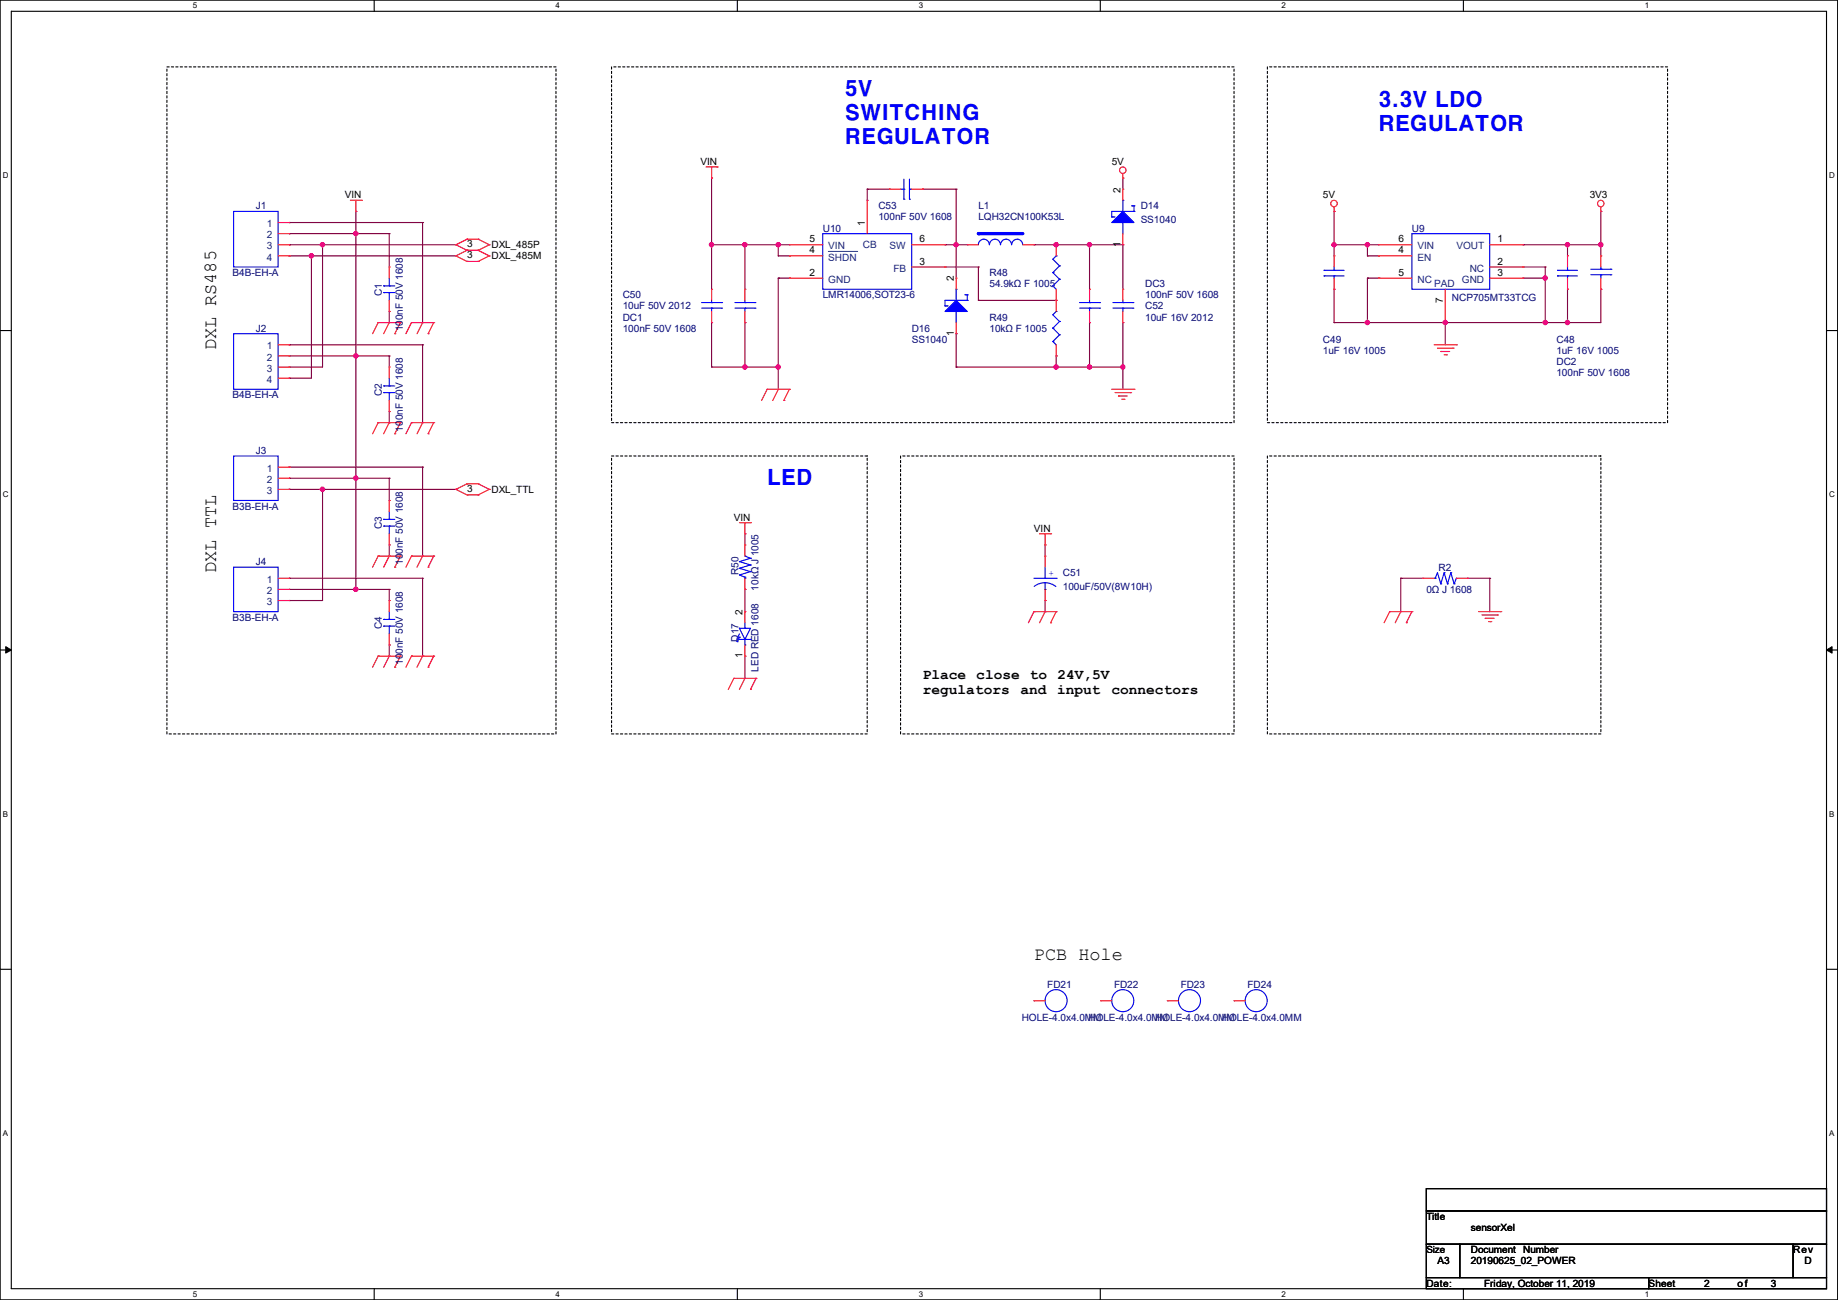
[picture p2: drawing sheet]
<svg xmlns="http://www.w3.org/2000/svg" width="420mm" height="297mm" viewBox="0 0 420 297" stroke-linecap="round" stroke-linejoin="round" font-family="sans-serif">
<path d="M0 0h419.9v297h-419.9zM2.6 2.6h414.8v291.8h-414.8z" fill="none" stroke="#000" stroke-width=".25"/>
<g fill="#fff">
<path d="M44 .3h1v2h-1z"/>
<path d="M44 294.7h1v2h-1z"/>
</g>
<path d="M85.5 0v2.6M85.5 294.4v2.6" fill="none" stroke="#000" stroke-width=".25"/>
<g fill="#fff">
<path d="M127 .3h.9v2h-.9z"/>
<path d="M127 294.7h.9v2h-.9z"/>
</g>
<path d="M168.5 0v2.6M168.5 294.4v2.6" fill="none" stroke="#000" stroke-width=".25"/>
<g fill="#fff">
<path d="M209.9 .3h1v2h-1z"/>
<path d="M209.9 294.7h1v2h-1z"/>
</g>
<path d="M251.4 0v2.6M251.4 294.4v2.6" fill="none" stroke="#000" stroke-width=".25"/>
<g fill="#fff">
<path d="M292.9 .3h.9v2h-.9z"/>
<path d="M292.9 294.7h.9v2h-.9z"/>
</g>
<path d="M334.4 0v2.6M334.4 294.4v2.6" fill="none" stroke="#000" stroke-width=".25"/>
<g fill="#fff">
<path d="M375.8 .3h1v2h-1z"/>
<path d="M375.8 294.7h1v2h-1z"/>
<path d="M.7 39h1.2v2h-1.2z"/>
<path d="M418 39h1.3v2h-1.3z"/>
<path d="M.7 112h1.2v2h-1.2z"/>
<path d="M418 112h1.3v2h-1.3z"/>
</g>
<path d="M0 75.5h2.6M417.4 75.5h2.5" fill="none" stroke="#000" stroke-width=".25"/>
<g fill="#fff">
<path d="M.7 185h1.2v1.9h-1.2z"/>
<path d="M418 185h1.2v1.9h-1.2z"/>
</g>
<path d="M0 148.5h2.6M417.4 148.5h2.5" fill="none" stroke="#000" stroke-width=".25"/>
<path d="M1.3 147.7l1.3 .8-1.3 .7zM417.4 148.5l1.2-.8v1.5z" fill="#000" stroke="#000" stroke-width=".23"/>
<g fill="#fff">
<path d="M.7 257.9h1.2v2h-1.2z"/>
<path d="M418 257.9h1.2v2h-1.2z"/>
</g>
<path d="M0 221.4h2.6M417.4 221.4h2.5M325.9 271.6h91.5v5h-91.5zM325.9 276.6h91.5v7.7h-91.5zM325.9 284.3h7.6v7.6h-7.6zM325.9 291.9h50.8v2.5h-50.8zM333.5 284.3h76.2v7.6h-76.2zM376.7 291.9h40.7v2.5h-40.7zM409.7 284.3h7.7v7.6h-7.7z" fill="none" stroke="#000" stroke-width=".25"/>
<path d="M38.1 15.3h88.9v152.4h-88.9zM139.7 15.3h142.3v81.3h-142.3zM289.6 15.3h91.4v81.3h-91.4zM139.7 104.2h58.5v63.5h-58.5zM205.8 104.2h76.2v63.5h-76.2zM289.6 104.2h76.2v63.5h-76.2z" fill="none" stroke="#000" stroke-width=".25" stroke-dasharray=".5"/>
<g fill="none" stroke="#800040" stroke-width=".25">
<path d="M66.1 50.8h.1M66.1 53.4h.1M66.1 55.9h.1M66.1 58.5h.1M66.1 50.8h30.5M66.1 53.4h22.8M66.1 55.9h38.1M66.1 58.5h38.1M71.2 58.5h.1M71.2 58.5v27.9h-5.1M73.7 55.9h.1M73.7 55.9v28h-7.6"/>
<path d="M81.3 48.3h.1M81.3 53.4h.1M81.3 48.3v86.4M88.9 53.4h.1M88.9 53.4v7.6M96.6 50.8h.1M96.6 50.8v22.9M162.6 40.7h.1M162.6 55.9h.1M162.6 55.9h17.8M162.6 40.7v25.4M170.2 55.9h.1"/>
<path d="M170.2 55.9v10.2M177.8 55.9h.1M177.8 58.5h.1M177.8 58.5h2.6M177.8 55.9v2.6M198.2 43.2h.1M198.2 43.2h5M198.2 43.2v2.6M210.9 43.2h.1M210.9 43.2h7.6M215.9 55.9h.1M215.9 55.9h5.1"/>
<path d="M218.5 43.2h.1M218.5 55.9h.1M218.5 43.2v20.3M236.3 55.9h.1M236.3 55.9h20.3M241.3 55.9h.1M249 55.9h.1M249 55.9v10.2M256.6 55.9h.1M256.6 40.7h.1M256.6 40.7v2.5M256.6 55.9v10.2"/>
<path d="M304.8 48.3h.1M304.8 55.9h.1M304.8 55.9h10.2M304.8 48.3v10.2M312.5 55.9h.1M312.5 58.5h.1M312.5 58.5h2.5M312.5 55.9v2.6M348 55.9h.1M348 55.9h17.8M358.2 55.9h.1M358.2 55.9v2.6"/>
<path d="M365.8 48.3h.1M365.8 55.9h.1M365.8 48.3v10.2M66.1 78.8h.1M66.1 78.8h30.5M88.9 71.2h.1M88.9 71.2v2.5M96.6 78.8h.1M96.6 78.8v17.8M162.6 73.7h.1M162.6 73.7v10.2M170.2 73.7h.1"/>
<path d="M170.2 73.7v10.2M177.8 63.5h.1M177.8 63.5v25.4M177.8 63.5h2.6M215.9 61h.1M215.9 61h7.7M218.5 76.2h.1M218.5 76.2v7.7M223.6 61h.1M223.6 68.6h.1M223.6 61v7.6M223.6 68.6h17.7"/>
<path d="M249 73.7h.1M249 73.7v10.2M256.6 73.7h.1M256.6 73.7v15.2M304.8 73.7h.1M304.8 66.1h.1M304.8 66.1v7.6M312.5 63.5h.1M312.5 73.7h.1M312.5 63.5h2.5M312.5 63.5v10.2M330.2 73.7h.1"/>
<path d="M330.2 73.7v5.1M348 61h.1M348 63.5h.1M348 61h5.1M348 63.5h5.1M353.1 61h.1M353.1 63.5h.1M353.1 73.7h.1M353.1 61v12.7M358.2 66.1h.1M358.2 73.7h.1M358.2 66.1v7.6"/>
<path d="M365.8 66.1h.1M365.8 66.1v7.6h-61M66.1 81.3h.1M66.1 83.9h.1M66.1 86.4h.1M66.1 81.3h22.8M81.3 81.3h.1M88.9 94h.1M88.9 81.3h.1M88.9 81.3v2.6M88.9 94v2.6M162.6 83.9h.1"/>
<path d="M162.6 83.9h15.2M170.2 83.9h.1M177.8 83.9h.1M218.5 83.9h.1M218.5 83.9h38.1M241.3 81.3h.1M241.3 83.9h.1M241.3 81.3v2.6M249 83.9h.1M256.6 83.9h.1M66.1 106.7h.1M66.1 109.3h.1"/>
<path d="M66.1 111.8h.1M66.1 106.7h30.5M66.1 109.3h22.8M66.1 111.8h38.1M73.7 111.8h.1M73.7 111.8v25.4h-7.6M81.3 109.3h.1M88.9 109.3h.1M88.9 109.3v5M96.6 106.7h.1M96.6 106.7v20.3M66.1 134.7h.1"/>
<path d="M66.1 132.1h.1M66.1 137.2h.1M66.1 134.7h22.8M66.1 132.1h30.5M81.3 134.7h.1M88.9 124.5h.1M88.9 134.7h.1M88.9 124.5v2.5M88.9 134.7v2.5M96.6 132.1h.1M96.6 132.1v17.8M170.2 122h.1"/>
<path d="M170.2 134.7h.1M170.2 122v2.5M170.2 134.7v5M238.8 137.2h.1M238.8 124.5h.1M238.8 124.5v2.5M238.8 137.2v2.5M320.1 132.1h.1M320.1 132.1h5.1M320.1 132.1v7.6M335.3 132.1h.1M335.3 132.1h5.1"/>
<path d="M340.4 132.1h.1M340.4 132.1v7.6M88.9 147.4h.1M88.9 147.4v2.5M170.2 149.9h.1M170.2 149.9v5.1"/>
</g>
<g fill="#f0f" stroke="#f0f" stroke-width=".25">
<circle cx="81.3" cy="81.3" r=".49"/>
<circle cx="81.3" cy="53.4" r=".49"/>
<circle cx="73.7" cy="55.9" r=".49"/>
<circle cx="71.1" cy="58.4" r=".49"/>
<circle cx="81.3" cy="134.6" r=".49"/>
<circle cx="81.3" cy="109.2" r=".49"/>
<circle cx="73.7" cy="111.8" r=".49"/>
<circle cx="162.6" cy="55.9" r=".49"/>
<circle cx="177.8" cy="55.9" r=".49"/>
<circle cx="170.2" cy="55.9" r=".49"/>
<circle cx="241.3" cy="55.9" r=".49"/>
<circle cx="218.5" cy="55.9" r=".49"/>
<circle cx="248.9" cy="55.9" r=".49"/>
<circle cx="177.8" cy="83.8" r=".49"/>
<circle cx="256.6" cy="83.8" r=".49"/>
<circle cx="248.9" cy="83.8" r=".49"/>
<circle cx="170.2" cy="83.8" r=".49"/>
<circle cx="241.3" cy="83.8" r=".49"/>
<circle cx="304.8" cy="55.9" r=".49"/>
<circle cx="353.1" cy="63.5" r=".49"/>
<circle cx="365.8" cy="55.9" r=".49"/>
<circle cx="358.2" cy="55.9" r=".49"/>
<circle cx="312.4" cy="55.9" r=".49"/>
<circle cx="358.2" cy="73.7" r=".49"/>
<circle cx="353.1" cy="73.7" r=".49"/>
<circle cx="330.2" cy="73.7" r=".49"/>
<circle cx="312.4" cy="73.7" r=".49"/>
</g>
<g fill="none" stroke="#f00" stroke-width=".25">
<path d="M161.3 38.1h2.6M162.6 38.1v2.6M163.9 38.1h.1M256.6 39.7v1M80.1 45.8h2.5M81.3 48.3h.1M81.3 45.8v2.5M82.6 45.8h.1M104.2 55.9h.1M104.2 58.5h.1M104.2 55.9l2.5 1.3M104.2 58.5l2.5 1.2"/>
<path d="M106.7 54.7h.1M106.7 57.2h.1M106.7 59.7h.1M106.7 54.7l-2.5 1.2M106.7 54.7h2.6M106.7 57.2h2.6M106.7 57.2l-2.5 1.3M106.7 59.7h2.6M109.3 54.7h.1M109.3 57.2h.1M109.3 59.7h.1M109.3 54.7l2.5 1.2"/>
<path d="M109.3 57.2l2.5 1.3M111.8 55.9h.1M111.8 58.5h.1M111.8 55.9l-2.5 1.3M111.8 58.5l-2.5 1.2M162.6 40.7h.1M256.6 40.7h.1M304.8 48.3h.1M304.8 47.3v1M365.8 48.3h.1M365.8 47.3v1M86.4 73.7h.1"/>
<path d="M86.4 73.7h5.1M86.4 73.7l-1.3 2.5M88.9 73.7h.1M88.9 73.7l-1.2 2.5M90.2 76.2h.1M91.5 73.7h.1M91.5 73.7l-1.3 2.5M94 73.7h.1M94 73.7l-1.2 2.5M94 73.7h5.1M96.6 73.7h.1M96.6 73.7l-1.3 2.5"/>
<path d="M97.8 76.2h.1M99.1 73.7h.1M99.1 73.7l-1.3 2.5M327.7 78.8h5.1M328.5 79.5h3.5M332 79.5h.1M332.8 78.8h.1M86.4 96.6h.1M86.4 96.6h5.1M86.4 96.6l-1.3 2.5M88.9 96.6h.1M88.9 96.6l-1.2 2.5"/>
<path d="M90.2 99.1h.1M91.5 96.6h.1M91.5 96.6l-1.3 2.5M94 96.6h.1M94 96.6l-1.2 2.5M94 96.6h5.1M96.6 96.6h.1M96.6 96.6l-1.3 2.5M97.8 99.1h.1M99.1 96.6h.1M99.1 96.6l-1.3 2.5M175.3 88.9h.1"/>
<path d="M175.3 88.9l-1.3 2.6M175.3 88.9h5.1M177.8 88.9h.1M177.8 88.9l-1.2 2.6M179.1 91.5h.1M180.4 88.9h.1M180.4 88.9l-1.3 2.6M254 88.9h5.1M254.8 89.7h3.6M255.6 90.5h.1M255.6 90.5h2M256.3 91.2h.5"/>
<path d="M256.8 91.2h.1M258.4 89.7h.1M259.1 88.9h.1M329.2 80.3h.1M329.2 80.3h2.1M330 81.1h.5M330.5 81.1h.1M104.2 111.8h.1M104.2 111.8l2.5 1.3M106.7 110.5h.1M106.7 113.1h.1M106.7 110.5l-2.5 1.3"/>
<path d="M106.7 110.5h2.6M106.7 113.1h2.6M109.3 110.5h.1M109.3 113.1h.1M109.3 110.5l2.5 1.3M111.8 111.8h.1M111.8 111.8l-2.5 1.3M169 119.4h2.5M170.2 119.4v2.6M171.5 119.4h.1M86.4 127h.1M86.4 127h5.1"/>
<path d="M86.4 127l-1.3 2.6M88.9 127h.1M88.9 127l-1.2 2.6M90.2 129.6h.1M91.5 127h.1M91.5 127l-1.3 2.6M94 127h.1M94 127l-1.2 2.6M94 127h5.1M96.6 127h.1M96.6 127l-1.3 2.6M97.8 129.6h.1"/>
<path d="M99.1 127h.1M99.1 127l-1.3 2.6M170.2 122h.1M236.3 139.7h.1M236.3 139.7h5M236.3 139.7l-1.3 2.6M237.5 122h2.6M238.8 124.5h.1M238.8 139.7h.1M238.8 122v2.5M238.8 139.7l-1.3 2.6M240.1 122h.1"/>
<path d="M241.3 139.7h.1M241.3 139.7l-1.2 2.6M317.5 139.7h.1M317.5 139.7h5.1M317.5 139.7l-1.2 2.6M320.1 139.7h.1M320.1 139.7l-1.3 2.6M322.6 139.7h.1M322.6 139.7l-1.2 2.6M325.2 132.1h.1M325.2 132.1h2.5M332.8 132.1h2.5"/>
<path d="M335.3 132.1h.1M337.9 139.7h5M342.9 139.7h.1M86.4 149.9h.1M86.4 149.9h5.1M86.4 149.9l-1.3 2.5M88.9 149.9h.1M88.9 149.9l-1.2 2.5M90.2 152.4h.1M91.5 149.9h.1M91.5 149.9l-1.3 2.5M94 149.9h.1"/>
<path d="M94 149.9l-1.2 2.5M94 149.9h5.1M96.6 149.9h.1M96.6 149.9l-1.3 2.5M97.8 152.4h.1M99.1 149.9h.1M99.1 149.9l-1.3 2.5M167.7 155h.1M167.7 155l-1.3 2.5M167.7 155h5.1M170.2 155h.1M170.2 155l-1.2 2.5"/>
<path d="M171.5 157.5h.1M172.8 155h.1M172.8 155l-1.3 2.5M240.1 142.3h.1M321.4 142.3h.1M338.6 140.5h3.6M339.4 141.3h.1M339.4 141.3h2M340.1 142h.6M340.7 142h.1M342.2 140.5h.1"/>
<circle cx="256.6" cy="38.9" r=".74"/>
<circle cx="304.8" cy="46.5" r=".74"/>
<circle cx="365.8" cy="46.5" r=".74"/>
</g>
<g fill="none" stroke="#00f" stroke-width=".25">
<path d="M223.6 55.9a1.25 1.25 0 0 1 1.2-1.2 1.25 1.25 0 0 1 1.3 1.2M226.1 55.9a1.25 1.25 0 0 1 1.3-1.2 1.25 1.25 0 0 1 1.2 1.2 1.27 1.27 0 0 1 1.3-1.2 1.27 1.27 0 0 1 1.2 1.2M231.2 55.9a1.25 1.25 0 0 1 1.2-1.2 1.25 1.25 0 0 1 1.3 1.2M327.7 132.1h.1M327.7 132.1h.3M328 132.1h.1M328 132.1l.5-1.2 .7 2.5M329.2 133.4h.1M330 130.9h.1M330 130.9l-.8 2.5M330 130.9l.8 2.5M330.8 133.4h.1"/>
<path d="M331.5 130.9h.1M331.5 130.9l-.7 2.5M331.5 130.9l.8 2.5M332.3 133.4h.1M332.8 132.1h.1M332.8 132.1l-.5 1.3"/>
</g>
<path d="M223.6 53.4h10.1" fill="none" stroke="#00f" stroke-width=".76"/>
<circle cx="223.6" cy="53.4" r=".38" fill="#00f"/>
<g fill="none" stroke="#f00" stroke-width=".25">
<path d="M63.5 55.9h2.6M63.5 58.5h2.6M63.5 50.8h2.6M63.5 53.4h2.6M66.1 50.8h.1M66.1 53.4h.1M66.1 55.9h.1M66.1 58.5h.1M180.4 55.9h.1M180.4 58.5h.1M180.4 55.9h7.6M180.4 58.5h7.6"/>
<path d="M198.2 45.8h.1M198.2 45.8v7.6M203.2 43.2h.1M203.2 43.2h2.6M208.3 55.9h7.6M208.3 43.2h2.6M210.9 43.2h.1M215.9 55.9h.1M221 55.9h.1M221 55.9h2.6M233.7 55.9h2.6M236.3 55.9h.1"/>
<path d="M241.3 55.9h.1M241.3 55.9v2.6M256.6 55.9h.1M256.6 43.2h.1M256.6 43.2v2.6M256.6 53.4v2.5M304.8 58.5h.1M304.8 58.5v2.5M315 55.9h.1M315 58.5h.1M315 55.9h7.6M315 58.5h7.6"/>
<path d="M340.4 55.9h7.6M348 55.9h.1M358.2 58.5h.1M358.2 58.5v2.5M365.8 58.5h.1M365.8 58.5v2.5M63.5 78.8h2.6M66.1 78.8h.1M88.9 61h.1M88.9 71.2h.1M88.9 61v2.5M88.9 68.6v2.6"/>
<path d="M162.6 66.1h.1M162.6 73.7h.1M162.6 66.1v2.5M162.6 71.2v2.5M170.2 66.1h.1M170.2 73.7h.1M170.2 66.1v2.5M170.2 71.2v2.5M180.4 63.5h.1M180.4 63.5h7.6M208.3 61h7.6M215.9 61h.1"/>
<path d="M218.5 76.2h.1M218.5 63.5h.1M218.5 63.5v2.6M218.5 73.7v2.5M241.3 68.6h.1M241.3 66.1v5.1M241.3 78.8v2.5M249 66.1h.1M249 73.7h.1M249 66.1v2.5M249 71.2v2.5M256.6 66.1h.1"/>
<path d="M256.6 73.7h.1M256.6 66.1v2.5M256.6 71.2v2.5M304.8 66.1h.1M304.8 63.5v2.6M315 63.5h.1M315 63.5h7.6M330.2 73.7h.1M330.2 66.1v7.6M340.4 61h7.6M340.4 63.5h7.6M348 63.5h.1"/>
<path d="M348 61h.1M358.2 66.1h.1M358.2 63.5v2.6M365.8 66.1h.1M365.8 63.5v2.6M63.5 81.3h2.6M63.5 83.9h2.6M63.5 86.4h2.6M66.1 81.3h.1M66.1 83.9h.1M66.1 86.4h.1M88.9 83.9h.1"/>
<path d="M88.9 94h.1M88.9 83.9v2.5M88.9 91.5v2.5M241.3 81.3h.1M63.5 106.7h2.6M63.5 109.3h2.6M63.5 111.8h2.6M66.1 106.7h.1M66.1 109.3h.1M66.1 111.8h.1M88.9 114.3h.1M88.9 114.3v2.6"/>
<path d="M63.5 132.1h2.6M63.5 134.7h2.6M63.5 137.2h2.6M66.1 132.1h.1M66.1 134.7h.1M66.1 137.2h.1M88.9 137.2h.1M88.9 124.5h.1M88.9 122v2.5M88.9 137.2v2.5M170.2 134.7h.1M170.2 124.5h.1"/>
<path d="M170.2 139.7h.1M170.2 124.5v2.5M170.2 132.1v2.6M170.2 139.7v2.6M238.8 127h.1M238.8 137.2h.1M238.8 127v2.6M238.8 134.7v2.5M88.9 147.4h.1M88.9 144.8v2.6M170.2 149.9h.1M170.2 147.4v2.5"/>
<path d="M236.3 228.6h.1M236.3 228.6h2.5M251.5 228.6h.1M251.5 228.6h2.5M266.7 228.6h.1M266.7 228.6h2.6M282 228.6h.1M282 228.6h2.5"/>
</g>
<g fill="none" stroke="#00f" stroke-width=".25">
<path d="M53.4 48.3h10.1v12.7h-10.1zM188 53.4h20.3v12.7h-20.3zM205.8 43.2h.7M206.5 45.5h.1M206.5 43.2h.1M206.5 40.9v4.6M207.8 43.2h.1M207.8 45.5h.1M207.8 43.2h.5M207.8 40.9v4.6M241.3 58.5h.1M241.3 58.5l-.7 .7 1.5 1.5"/>
<path d="M254 49.6h.1M254 49.6h.6M254.6 49.6h.1M256.6 50.8h.1M256.6 45.8h.1M256.6 45.8v2.5M256.6 50.8v2.6M258.6 47h.1M258.6 47h.5M259.1 48.3h.1M259.1 47h.1M259.1 48.3h-5.1v1.3"/>
<path d="M259.1 47v1.3M322.6 53.4h17.8v12.7h-17.8zM53.4 76.2h10.1v12.7h-10.1zM87.7 65.3h.1M87.7 66.8h.1M87.7 65.3h2.5M87.7 66.8h2.5M88.9 65.3h.1M88.9 66.8h.1M88.9 63.5v1.8M88.9 66.8v1.8M160.3 70.4h4.6"/>
<path d="M160.3 69.1h4.6M162.6 69.1h.1M162.6 70.4h.1M162.6 68.6v.5M162.6 70.4v.8M164.9 70.4h.1M164.9 69.1h.1M167.9 70.4h4.6M167.9 69.1h4.6M170.2 69.1h.1M170.2 70.4h.1M170.2 68.6v.5"/>
<path d="M170.2 70.4v.8M172.5 70.4h.1M172.5 69.1h.1M215.9 69.9h.1M215.9 69.9h.6M216.5 69.9h.1M218.5 71.2h.1M218.5 66.1h.1M218.5 66.1v2.5M218.5 71.2v2.5M220.5 67.4h.1M220.5 67.4h.5"/>
<path d="M221 68.6h.1M221 67.4h.1M221 68.6h-5.1v1.3M221 67.4v1.2M240.6 65.3h.1M240.6 62.3h.1M240.6 78h.1M240.6 75h.1M240.6 65.3l.7 .8M240.6 62.3l1.5 1.5M240.6 78l.7 .8M240.6 75l1.5 1.5"/>
<path d="M241.3 71.2h.1M241.3 71.2l-.7 .7 1.5 1.5M242.1 63.8h.1M242.1 60.7h.1M242.1 76.5h.1M242.1 73.4h.1M242.1 63.8l-1.5 1.5M242.1 60.7l-1.5 1.6M242.1 76.5l-1.5 1.5M242.1 73.4l-1.5 1.6M246.7 70.4h4.5M246.7 69.1h4.5"/>
<path d="M249 69.1h.1M249 70.4h.1M249 68.6v.5M249 70.4v.8M251.2 70.4h.1M251.2 69.1h.1M254.3 70.4h4.6M254.3 69.1h4.6M256.6 69.1h.1M256.6 70.4h.1M256.6 68.6v.5M256.6 70.4v.8"/>
<path d="M258.9 70.4h.1M258.9 69.1h.1M302.6 61.8h.1M302.6 63h.1M302.6 61.8h4.5M302.6 63h4.5M304.8 63h.1M304.8 61.8h.1M304.8 61v.8M304.8 63v.5M355.9 61.8h.1M355.9 63h.1"/>
<path d="M355.9 61.8h4.6M355.9 63h4.6M358.2 63h.1M358.2 61.8h.1M358.2 61v.8M358.2 63v.5M363.5 62.8h4.6M363.5 61.5h4.6M365.8 61.5h.1M365.8 62.8h.1M365.8 61v.5M365.8 62.8v.7"/>
<path d="M368.1 62.8h.1M368.1 61.5h.1M87.7 88.2h.1M87.7 89.7h.1M87.7 88.2h2.5M87.7 89.7h2.5M88.9 88.2h.1M88.9 89.7h.1M88.9 86.4v1.8M88.9 89.7v1.8M53.4 104.2h10.1v10.1h-10.1zM87.7 118.7h.1"/>
<path d="M87.7 118.7h2.5M88.9 118.7h.1M88.9 116.9v1.8M53.4 129.6h10.1v10.1h-10.1zM87.7 120.2h.1M87.7 120.2h2.5M88.9 120.2h.1M88.9 120.2v1.8M88.9 139.7v1.8M169 129.8h.1M169 128.3h.1M169 129.8l2.5 .8"/>
<path d="M169 128.3l2.5 .8M170.2 127h.1M170.2 131.9h.1M170.2 132.1h.1M170.2 131.9v.2M170.2 127l1.3 .6M171.5 130.6h.1M171.5 129.1h.1M171.5 127.6h.1M171.5 130.6l-2.5 .8 1.2 .5M171.5 129.1l-2.5 .7M171.5 127.6l-2.5 .7"/>
<path d="M236.3 132.1h5M238.8 134.7h.1M238.8 132.1h.1M238.8 133.1l1.6 .4 .9 .5M238.8 133.1l-1.1 .2-1.4 .7M238.8 129.6v2.5M238.8 133.1v1.6M241.3 132.1h.1M87.7 141.5h.1M87.7 143h.1M87.7 141.5h2.5M87.7 143h2.5"/>
<path d="M88.9 141.5h.1M88.9 143h.1M88.9 143v1.8M168.4 145.8h.1M168.4 146.6h.1M168.4 146.1h.1M168.4 146.1h.3M168.4 146.1v.5M168.7 146.1h.1M169 143.6h.1M169 145.6h.1M169 143.6h2.5l-1.3 2.5"/>
<path d="M169 143.6l1.2 2.5M169 146.1h2.5M169 144.8l-.6 1M169 145.6l-.6 1M169 145.6l-.6 .2M170.2 146.1h.1M170.2 143.6h.1M170.2 147.4h.1M170.2 142.3v1.3M170.2 146.1v1.3M171.5 146.1h.1"/>
<circle cx="241.3" cy="228.6" r="2.52"/>
<circle cx="256.6" cy="228.6" r="2.52"/>
<circle cx="271.8" cy="228.6" r="2.52"/>
<circle cx="287" cy="228.6" r="2.52"/>
</g>
<g fill="#00f" stroke="#00f" stroke-width=".25">
<path d="M254 50.8l2.6-2.5 2.5 2.5z"/>
<path d="M215.9 71.2l2.6-2.6 2.5 2.6z"/>
</g>
<path d="M189.3 57.4h6.4M195.7 57.4h.1" fill="none" stroke="#004080" stroke-width=".23"/>
<g fill="#f0f" stroke="#f0f" stroke-width=".25">
<circle cx="81.3" cy="81.3" r=".49"/>
<circle cx="81.3" cy="53.4" r=".49"/>
<circle cx="73.7" cy="55.9" r=".49"/>
<circle cx="71.1" cy="58.4" r=".49"/>
<circle cx="81.3" cy="134.6" r=".49"/>
<circle cx="81.3" cy="109.2" r=".49"/>
<circle cx="73.7" cy="111.8" r=".49"/>
<circle cx="162.6" cy="55.9" r=".49"/>
<circle cx="177.8" cy="55.9" r=".49"/>
<circle cx="170.2" cy="55.9" r=".49"/>
<circle cx="241.3" cy="55.9" r=".49"/>
<circle cx="218.5" cy="55.9" r=".49"/>
<circle cx="248.9" cy="55.9" r=".49"/>
<circle cx="177.8" cy="83.8" r=".49"/>
<circle cx="256.6" cy="83.8" r=".49"/>
<circle cx="248.9" cy="83.8" r=".49"/>
<circle cx="170.2" cy="83.8" r=".49"/>
<circle cx="241.3" cy="83.8" r=".49"/>
<circle cx="304.8" cy="55.9" r=".49"/>
<circle cx="353.1" cy="63.5" r=".49"/>
<circle cx="365.8" cy="55.9" r=".49"/>
<circle cx="358.2" cy="55.9" r=".49"/>
<circle cx="312.4" cy="55.9" r=".49"/>
<circle cx="358.2" cy="73.7" r=".49"/>
<circle cx="353.1" cy="73.7" r=".49"/>
<circle cx="330.2" cy="73.7" r=".49"/>
<circle cx="312.4" cy="73.7" r=".49"/>
</g>
<g font-size="4.8" fill="#00f">
<text x="315" y="24.5">3.3V LDO</text>
<text x="315" y="30">REGULATOR</text>
<text x="175.3" y="110.8">LED</text>
</g>
<g font-size="4.7" fill="#00f">
<text x="193.1" y="21.9">5V</text>
<text x="193.1" y="27.3">SWITCHING</text>
<text x="193.1" y="32.8">REGULATOR</text>
</g>
<g font-size="4.2">
<text x="49.4" y="80.1" transform="rotate(-90 49.4 80.1)">DXL RS485</text>
<text x="49.4" y="130.9" transform="rotate(-90 49.4 130.9)">DXL TTL</text>
<text x="236.3" y="219.3">PCB Hole</text>
</g>
<g font-size="3.3">
<text x="210.9" y="155.2">Place close</text>
<text x="235.3" y="155.2">to</text>
<text x="241.6" y="155.2">24V,5V</text>
<text x="210.9" y="158.5">regulators</text>
<text x="233.2" y="158.5">and</text>
<text x="241.5" y="158.5">input</text>
<text x="254" y="158.5">connectors</text>
</g>
<g font-size="2.3">
<text x="160.1" y="37.7">VIN</text>
<text x="254" y="37.7">5V</text>
<text x="78.8" y="45.3">VIN</text>
<text x="256" y="44" transform="rotate(-90 256 44)">2</text>
<text x="302.3" y="45.3">5V</text>
<text x="363.3" y="45.3">3V3</text>
<text x="197.6" y="51.6" transform="rotate(-90 197.6 51.6)">1</text>
<text x="106.7" y="56.5">3</text>
<text x="106.7" y="59">3</text>
<text x="112.3" y="56.7">DXL_485P</text>
<text x="112.3" y="59.3">DXL_485M</text>
<text x="185" y="55.4">5</text>
<text x="185" y="57.9">4</text>
<text x="210.1" y="55.4">6</text>
<text x="256" y="56.4" transform="rotate(-90 256 56.4)">1</text>
<text x="319.6" y="55.4">6</text>
<text x="319.6" y="57.9">4</text>
<text x="342.2" y="55.4">1</text>
<text x="185" y="63">2</text>
<text x="210.1" y="60.5">3</text>
<text x="217.9" y="64.3" transform="rotate(-90 217.9 64.3)">2</text>
<text x="319.6" y="63">5</text>
<text x="342.2" y="63">3</text>
<text x="342.2" y="60.5">2</text>
<text x="329.7" y="69.1" transform="rotate(-90 329.7 69.1)">7</text>
<text x="217.9" y="76.8" transform="rotate(-90 217.9 76.8)">1</text>
<text x="106.7" y="112.4">3</text>
<text x="112.3" y="112.6">DXL_TTL</text>
<text x="167.7" y="119">VIN</text>
<text x="236.3" y="121.5">VIN</text>
<text x="169.7" y="140.5" transform="rotate(-90 169.7 140.5)">2</text>
<text x="169.7" y="150.4" transform="rotate(-90 169.7 150.4)">1</text>
<text x="325.9" y="278.7">Title</text>
<text x="336.1" y="281.3">sensorXel</text>
<text x="336.1" y="286.3">Document</text>
<text x="348.1" y="286.3">Number</text>
<text x="409.7" y="286.3">Rev</text>
<text x="325.9" y="294">Date:</text>
<text x="328.5" y="288.9">A3</text>
<text x="336.1" y="288.9">20190625_02_POWER</text>
<text x="339.1" y="294">Friday, October 11, 2019</text>
<text x="376.7" y="294">Sheet</text>
<text x="389.4" y="294">2</text>
<text x="397" y="294">of</text>
<text x="404.7" y="294">3</text>
<text x="412.3" y="288.9">D</text>
</g>
<g font-size="2.3" fill="#000080">
<text x="58.5" y="47.8">J1</text>
<text x="200.7" y="47.8">C53</text>
<text x="223.6" y="47.8">L1</text>
<text x="260.6" y="47.8">D14</text>
<text x="188" y="52.9">U10</text>
<text x="200.7" y="50.4">100nF 50V 1608</text>
<text x="223.6" y="50.4">LQH32CN100K53L</text>
<text x="260.6" y="50.9">SS1040</text>
<text x="322.6" y="52.9">U9</text>
<text x="53.1" y="63.1">B4B-EH-A</text>
<text x="226.1" y="63.1">R48</text>
<text x="226.1" y="65.6">54.9kΩ F 1005</text>
<text x="261.7" y="65.6">DC3</text>
<text x="87.2" y="67.6" transform="rotate(-90 87.2 67.6)">C1</text>
<text x="142.3" y="68.2">C50</text>
<text x="142.3" y="70.7">10uF 50V 2012</text>
<text x="188" y="68.2">LMR14006,SOT23-6</text>
<text x="261.7" y="68.2">100nF 50V 1608</text>
<text x="261.7" y="70.7">C52</text>
<text x="331.8" y="68.7">NCP705MT33TCG</text>
<text x="58.5" y="75.8">J2</text>
<text x="92.1" y="75.7" transform="rotate(-90 92.1 75.7)">100nF 50V 1608</text>
<text x="142.3" y="73.2">DC1</text>
<text x="142.3" y="75.8">100nF 50V 1608</text>
<text x="208.3" y="75.8">D16</text>
<text x="226.1" y="73.2">R49</text>
<text x="226.1" y="75.8">10kΩ F 1005</text>
<text x="261.7" y="73.2">10uF 16V 2012</text>
<text x="208.3" y="78.3">SS1040</text>
<text x="302.3" y="78.3">C49</text>
<text x="302.3" y="80.9">1uF 16V 1005</text>
<text x="355.6" y="83.4">DC2</text>
<text x="355.6" y="78.3">C48</text>
<text x="355.6" y="80.9">1uF 16V 1005</text>
<text x="355.6" y="85.9">100nF 50V 1608</text>
<text x="53.1" y="91">B4B-EH-A</text>
<text x="87.2" y="90.5" transform="rotate(-90 87.2 90.5)">C2</text>
<text x="92.1" y="98.6" transform="rotate(-90 92.1 98.6)">100nF 50V 1608</text>
<text x="58.5" y="103.7">J3</text>
<text x="53.1" y="116.4">B3B-EH-A</text>
<text x="87.2" y="120.9" transform="rotate(-90 87.2 120.9)">C3</text>
<text x="58.5" y="129.1">J4</text>
<text x="92.1" y="129.1" transform="rotate(-90 92.1 129.1)">100nF 50V 1608</text>
<text x="168.8" y="131.4" transform="rotate(-90 168.8 131.4)">R50</text>
<text x="242.9" y="131.7">C51</text>
<text x="328.7" y="130.4">R2</text>
<text x="173.4" y="134.9" transform="rotate(-90 173.4 134.9)">10kΩ J 1005</text>
<text x="242.9" y="134.7">100uF/50V(8W10H)</text>
<text x="325.9" y="135.5">0Ω J 1608</text>
<text x="53.1" y="141.8">B3B-EH-A</text>
<text x="87.2" y="143.8" transform="rotate(-90 87.2 143.8)">C4</text>
<text x="168.8" y="146.6" transform="rotate(-90 168.8 146.6)">D17</text>
<text x="92.1" y="151.9" transform="rotate(-90 92.1 151.9)">100nF 50V 1608</text>
<text x="173.4" y="153.5" transform="rotate(-90 173.4 153.5)">LED RED 1608</text>
<text x="239.3" y="225.6">FD21</text>
<text x="254.6" y="225.6">FD22</text>
<text x="269.8" y="225.6">FD23</text>
<text x="285" y="225.6">FD24</text>
<text x="233.5" y="233.3">HOLE-4.0x4.0MM</text>
<text x="248.7" y="233.3">HOLE-4.0x4.0MM</text>
<text x="264" y="233.3">HOLE-4.0x4.0MM</text>
<text x="279.2" y="233.3">HOLE-4.0x4.0MM</text>
</g>
<g font-size="2.3" fill="#004080">
<text x="61" y="51.9">1</text>
<text x="61" y="54.4">2</text>
<text x="61" y="57">3</text>
<text x="61" y="59.5">4</text>
<text x="189.3" y="57">VIN</text>
<text x="189.3" y="59.5">SHDN</text>
<text x="197.1" y="56.7">CB</text>
<text x="203.2" y="57">SW</text>
<text x="323.9" y="57">VIN</text>
<text x="323.9" y="59.5">EN</text>
<text x="332.8" y="57">VOUT</text>
<text x="189.3" y="64.6">GND</text>
<text x="204.1" y="62.1">FB</text>
<text x="323.9" y="64.6">NC</text>
<text x="327.7" y="65.6">PAD</text>
<text x="334.1" y="64.6">GND</text>
<text x="335.8" y="62.1">NC</text>
<text x="61" y="79.8">1</text>
<text x="61" y="82.4">2</text>
<text x="61" y="84.9">3</text>
<text x="61" y="87.5">4</text>
<text x="61" y="107.8">1</text>
<text x="61" y="110.3">2</text>
<text x="61" y="112.9">3</text>
<text x="61" y="133.2">1</text>
<text x="61" y="135.7">2</text>
<text x="61" y="138.3">3</text>
</g>
<text font-size="2.2" x="325.9" y="286.3">Size</text>
<text font-size="2.1" fill="#00f" x="239.6" y="131.5">+</text>
<g font-size="1.8">
<text x="44" y="1.9">5</text>
<text x="127" y="1.9">4</text>
<text x="209.9" y="1.9">3</text>
<text x="292.9" y="1.9">2</text>
<text x="375.8" y="1.9">1</text>
<text x=".7" y="40.6">D</text>
<text x="418" y="40.6">D</text>
<text x=".7" y="113.6">C</text>
<text x="418" y="113.6">C</text>
<text x=".7" y="186.6">B</text>
<text x="418" y="186.6">B</text>
<text x=".7" y="259.5">A</text>
<text x="418" y="259.5">A</text>
<text x="44" y="296.3">5</text>
<text x="127" y="296.3">4</text>
<text x="209.9" y="296.3">3</text>
<text x="292.9" y="296.3">2</text>
<text x="375.8" y="296.3">1</text>
</g>
</svg>
